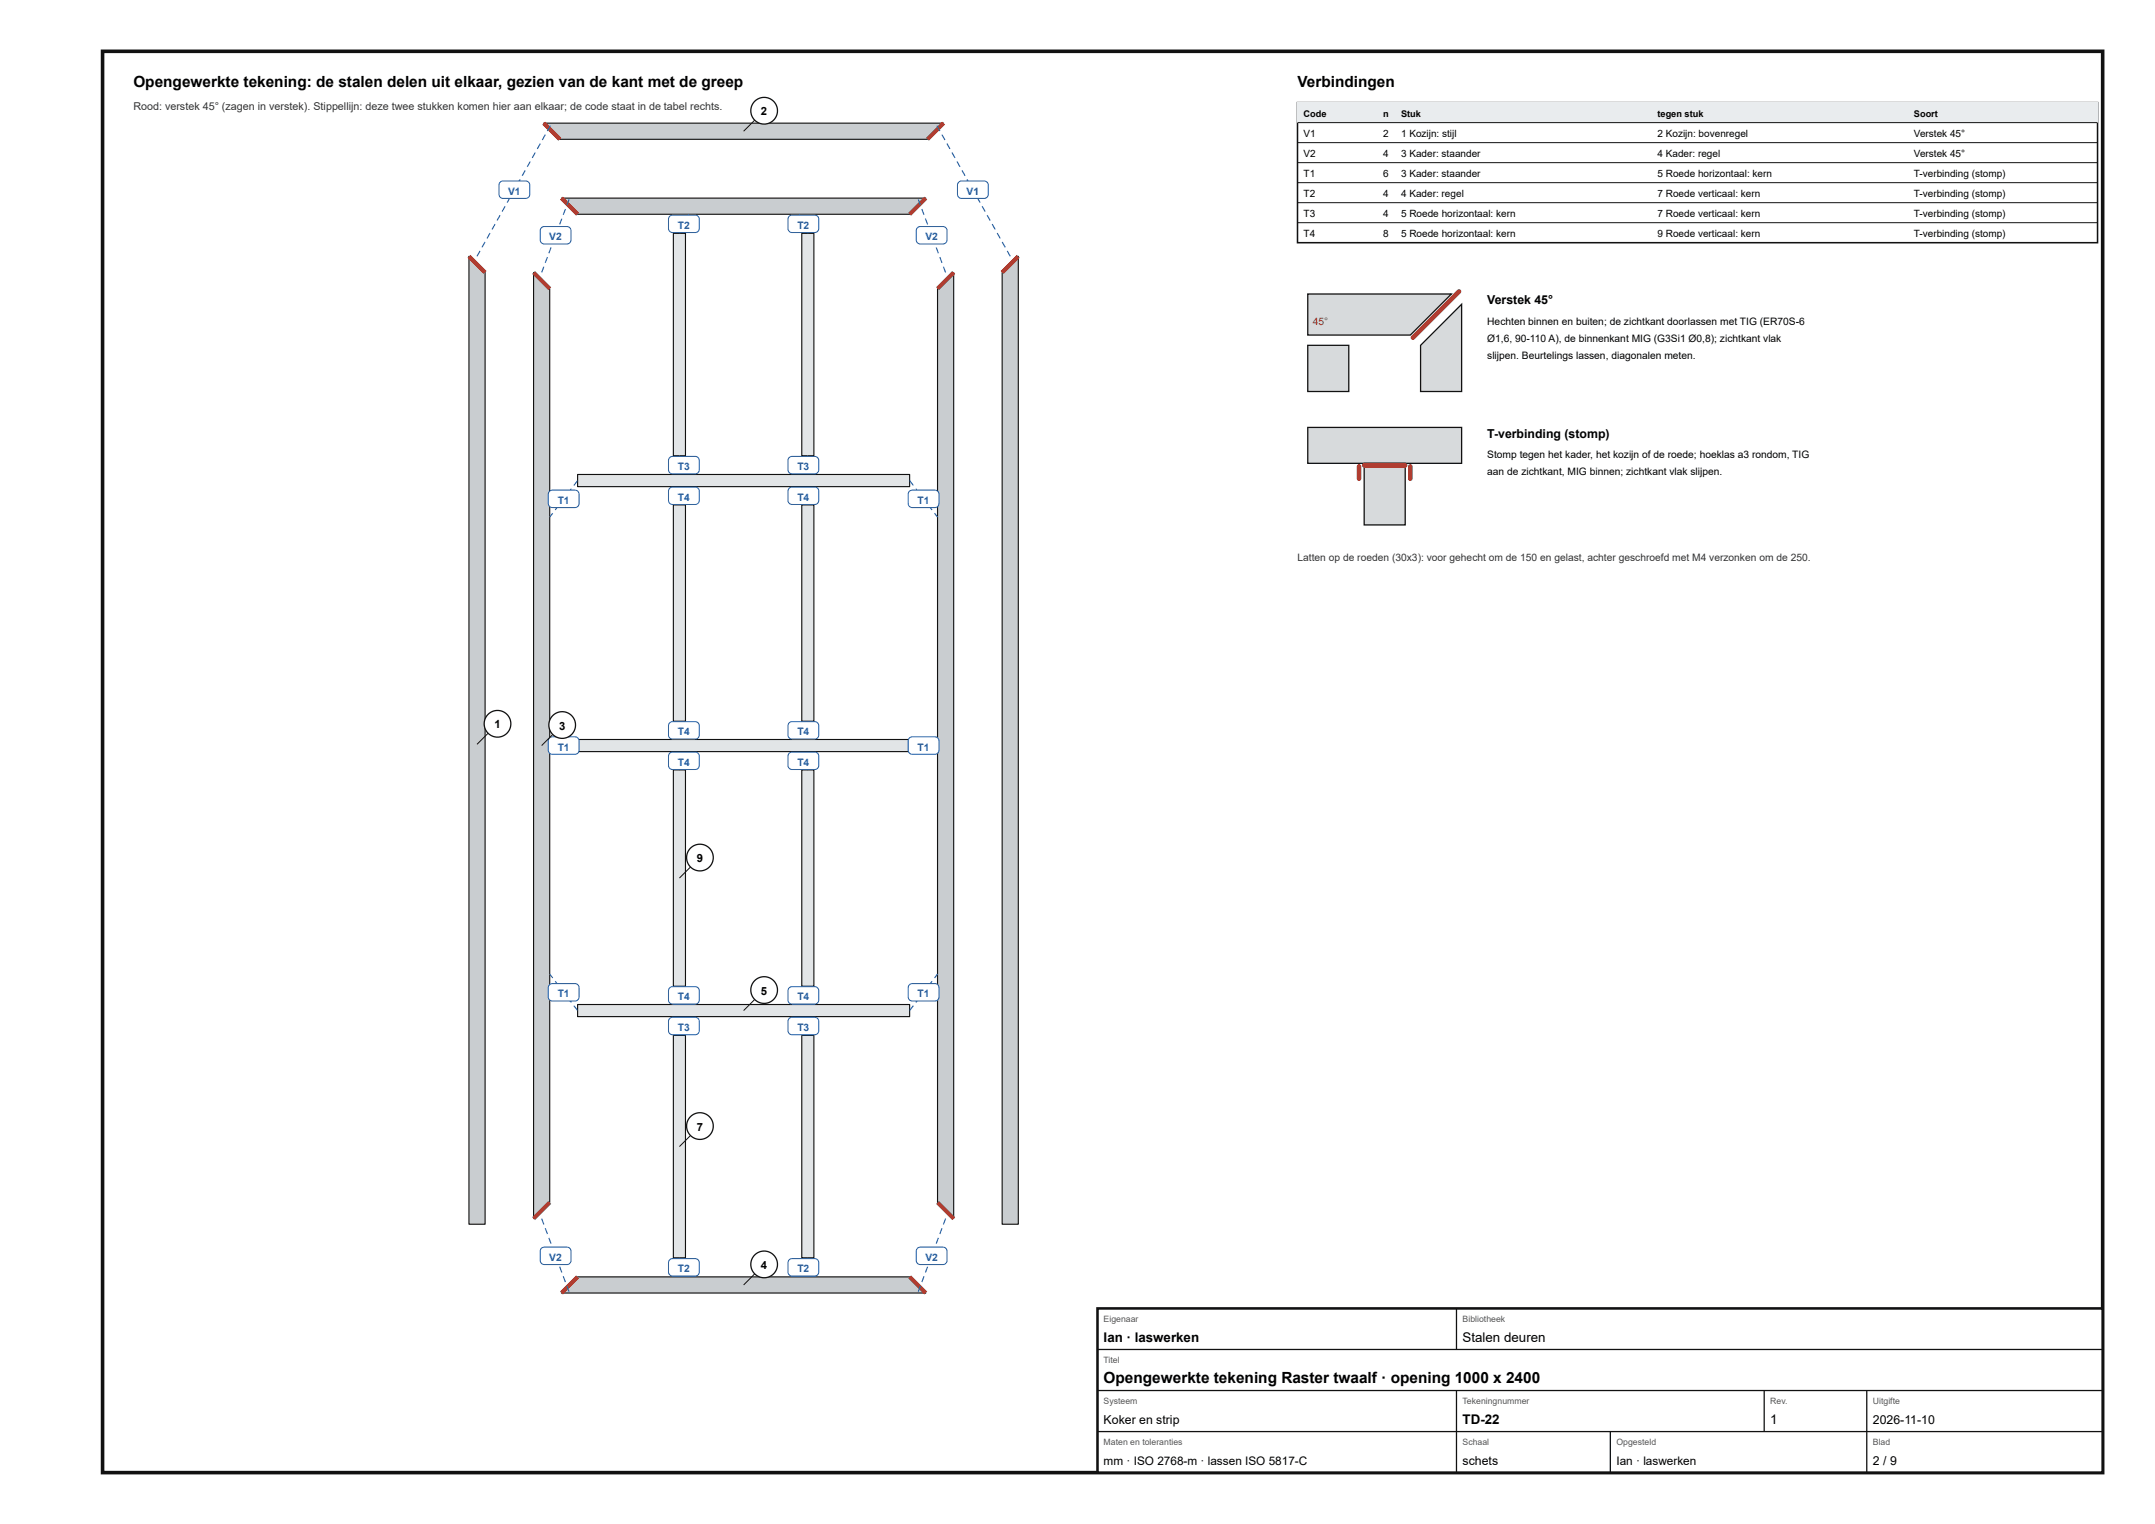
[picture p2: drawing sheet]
<svg xmlns="http://www.w3.org/2000/svg" width="420mm" height="297mm" viewBox="0 0 420 297" stroke-linecap="round" stroke-linejoin="round" font-family="sans-serif">
<path d="M20 10h390v277h-390z" fill="none" stroke="#111" stroke-width=".7" stroke-linecap="butt"/>
<path d="M91.4 50l3.2 3.1v185.5h-3.2z" fill="#c9cdd0"/>
<path d="M91.4 50l3.2 3.1v185.5h-3.2z" fill="none" stroke="#111" stroke-width=".22"/>
<path d="M91.4 50l3.2 3.1" fill="none" stroke="#c0392b" stroke-width=".8" stroke-linecap="butt"/>
<path d="M198.6 50v188.6h-3.2v-185.5z" fill="#c9cdd0"/>
<path d="M198.6 50v188.6h-3.2v-185.5z" fill="none" stroke="#111" stroke-width=".22"/>
<path d="M198.6 50l-3.2 3.1" fill="none" stroke="#c0392b" stroke-width=".8" stroke-linecap="butt"/>
<path d="M106 24h78l-3.2 3.2h-71.6z" fill="#c9cdd0"/>
<path d="M106 24h78l-3.2 3.2h-71.6z" fill="none" stroke="#111" stroke-width=".22"/>
<path d="M106 24l3.2 3.2M184 24l-3.2 3.2" fill="none" stroke="#c0392b" stroke-width=".8" stroke-linecap="butt"/>
<path d="M104 53.1l3.2 3.2v178l-3.2 3.2z" fill="#c9cdd0"/>
<path d="M104 53.1l3.2 3.2v178l-3.2 3.2z" fill="none" stroke="#111" stroke-width=".22"/>
<path d="M104 53.1l3.2 3.2M107.2 234.3l-3.2 3.2" fill="none" stroke="#c0392b" stroke-width=".8" stroke-linecap="butt"/>
<path d="M186 53.1v184.4l-3.2-3.2v-178z" fill="#c9cdd0"/>
<path d="M186 53.1v184.4l-3.2-3.2v-178z" fill="none" stroke="#111" stroke-width=".22"/>
<path d="M186 53.1l-3.2 3.2M182.8 234.3l3.2 3.2" fill="none" stroke="#c0392b" stroke-width=".8" stroke-linecap="butt"/>
<path d="M112.6 248.8h64.8l3.1 3.2h-71z" fill="#c9cdd0"/>
<path d="M112.6 248.8h64.8l3.1 3.2h-71z" fill="none" stroke="#111" stroke-width=".22"/>
<path d="M112.6 248.8l-3.1 3.2M177.4 248.8l3.1 3.2" fill="none" stroke="#c0392b" stroke-width=".8" stroke-linecap="butt"/>
<path d="M109.5 38.6h71l-3.1 3.2h-64.8z" fill="#c9cdd0"/>
<path d="M109.5 38.6h71l-3.1 3.2h-64.8z" fill="none" stroke="#111" stroke-width=".22"/>
<path d="M109.5 38.6l3.1 3.2M180.5 38.6l-3.1 3.2" fill="none" stroke="#c0392b" stroke-width=".8" stroke-linecap="butt"/>
<path d="M112.6 195.8h64.8v2.3h-64.8z" fill="#e2e5e7"/>
<path d="M112.6 195.8h64.8v2.3h-64.8z" fill="none" stroke="#111" stroke-width=".22"/>
<path d="M112.6 144.1h64.8v2.4h-64.8z" fill="#e2e5e7"/>
<path d="M112.6 144.1h64.8v2.4h-64.8z" fill="none" stroke="#111" stroke-width=".22"/>
<path d="M112.6 92.5h64.8v2.3h-64.8z" fill="#e2e5e7"/>
<path d="M112.6 92.5h64.8v2.3h-64.8z" fill="none" stroke="#111" stroke-width=".22"/>
<path d="M131.3 201.8h2.4v43.3h-2.4z" fill="#e2e5e7"/>
<path d="M131.3 201.8h2.4v43.3h-2.4z" fill="none" stroke="#111" stroke-width=".22"/>
<path d="M156.3 201.8h2.4v43.3h-2.4z" fill="#e2e5e7"/>
<path d="M156.3 201.8h2.4v43.3h-2.4z" fill="none" stroke="#111" stroke-width=".22"/>
<path d="M131.3 150h2.4v42.2h-2.4z" fill="#e2e5e7"/>
<path d="M131.3 150h2.4v42.2h-2.4z" fill="none" stroke="#111" stroke-width=".22"/>
<path d="M156.3 150h2.4v42.2h-2.4z" fill="#e2e5e7"/>
<path d="M156.3 150h2.4v42.2h-2.4z" fill="none" stroke="#111" stroke-width=".22"/>
<path d="M131.3 98.4h2.4v42.2h-2.4z" fill="#e2e5e7"/>
<path d="M131.3 98.4h2.4v42.2h-2.4z" fill="none" stroke="#111" stroke-width=".22"/>
<path d="M156.3 98.4h2.4v42.2h-2.4z" fill="#e2e5e7"/>
<path d="M156.3 98.4h2.4v42.2h-2.4z" fill="none" stroke="#111" stroke-width=".22"/>
<path d="M131.3 45.5h2.4v43.3h-2.4z" fill="#e2e5e7"/>
<path d="M131.3 45.5h2.4v43.3h-2.4z" fill="none" stroke="#111" stroke-width=".22"/>
<path d="M156.3 45.5h2.4v43.3h-2.4z" fill="#e2e5e7"/>
<path d="M156.3 45.5h2.4v43.3h-2.4z" fill="none" stroke="#111" stroke-width=".22"/>
<path d="M93.5 48.9l.2 .1-.6 1-.2-.1zM94.5 47.1l.2 .1-.6 1.1-.2-.1zM95.5 45.4l.2 .1-.6 1-.2-.1zM96.4 43.6l.2 .1-.6 1.1-.1-.1zM97.4 41.9l.2 .1-.6 1-.2-.1zM98.4 40.1l.2 .1-.6 1.1-.2-.1zM99.4 38.4l.2 .1-.6 1-.2-.1zM100.4 36.6l.2 .2-.6 1-.2-.1zM101.3 34.9l.2 .1-.6 1.1-.1-.2zM102.3 33.2l.2 .1-.6 1-.2-.1zM103.3 31.4l.2 .1-.6 1.1-.2-.1zM104.3 29.7l.2 .1-.6 1-.2-.1zM105.3 27.9l.1 .1-.5 1.1-.2-.1zM106.2 26.2l.2 .1-.6 1-.2-.1zM107.2 24.4l.2 .1-.6 1.1-.2-.1z" fill="#1f5fa8"/>
<path d="M97.5 35.5l.6-.2h4.4a.8 .8 0 0 1 .8 .8v1.8a.8 .8 0 0 1-.8 .8h-4.4a.8 .8 0 0 1-.8-.8v-2z" fill="#fff"/>
<path d="M97.5 35.5l.6-.2h4.4a.8 .8 0 0 1 .8 .8v1.8a.8 .8 0 0 1-.8 .8h-4.4a.8 .8 0 0 1-.8-.8v-2z" fill="none" stroke="#1f5fa8" stroke-width=".2"/>
<path d="M196.3 49l.2-.1 .6 1-.2 .1zM195.3 47.2l.2-.1 .6 1.1-.2 .1zM194.3 45.5l.2-.1 .6 1-.2 .1zM193.4 43.7l.2-.1 .5 1.1-.1 .1zM192.4 42l.2-.1 .6 1-.2 .1zM191.4 40.2l.2-.1 .6 1.1-.2 .1zM190.4 38.5l.2-.1 .6 1-.2 .1zM189.4 36.8l.2-.2 .6 1.1-.2 .1zM188.5 35l.2-.1 .5 1-.1 .2zM187.5 33.3l.2-.1 .6 1-.2 .1zM186.5 31.5l.2-.1 .6 1.1-.2 .1zM185.5 29.8l.2-.1 .6 1-.2 .1zM184.5 28l.2-.1 .6 1.1-.2 .1zM183.6 26.3l.2-.1 .5 1-.1 .1zM182.6 24.5l.2-.1 .6 1.1-.2 .1z" fill="#1f5fa8"/>
<path d="M186.9 35.5l.6-.2h4.4a.8 .8 0 0 1 .8 .8v1.8a.8 .8 0 0 1-.8 .8h-4.4a.8 .8 0 0 1-.8-.8v-2z" fill="#fff"/>
<path d="M186.9 35.5l.6-.2h4.4a.8 .8 0 0 1 .8 .8v1.8a.8 .8 0 0 1-.8 .8h-4.4a.8 .8 0 0 1-.8-.8v-2z" fill="none" stroke="#1f5fa8" stroke-width=".2"/>
<path d="M105.5 237.5h.2l.4 1.1-.2 .1zM106.2 239.4l.2-.1 .4 1.2h-.2zM106.9 241.3l.2-.1 .4 1.1-.2 .1zM107.6 243.2l.2-.1 .4 1.1-.2 .1zM108.3 245h.2l.4 1.1-.2 .1zM109 246.9l.2-.1 .5 1.1-.3 .1zM109.7 248.8l.2-.1 .5 1.1-.3 .1zM110.4 250.6h.2l.5 1.1-.3 .1z" fill="#1f5fa8"/>
<path d="M105.6 243.3l.5-.3h4.4a.8 .8 0 0 1 .8 .8v1.8a.8 .8 0 0 1-.8 .8h-4.4a.8 .8 0 0 1-.8-.8l.1-1.9z" fill="#fff"/>
<path d="M105.6 243.3l.5-.3h4.4a.8 .8 0 0 1 .8 .8v1.8a.8 .8 0 0 1-.8 .8h-4.4a.8 .8 0 0 1-.8-.8l.1-1.9z" fill="none" stroke="#1f5fa8" stroke-width=".2"/>
<path d="M105.9 51.9l.2 .1-.4 1.1h-.2zM106.6 50.1h.2l-.4 1.2-.2-.1zM107.3 48.2l.2 .1-.4 1.1-.2-.1zM108 46.3l.2 .1-.4 1.1-.2-.1zM108.7 44.4l.3 .1-.5 1.1h-.2zM109.4 42.6l.3 .1-.5 1.1-.2-.1zM110.1 40.7l.3 .1-.5 1.1-.2-.1zM110.9 38.8l.2 .1-.5 1.1h-.2z" fill="#1f5fa8"/>
<path d="M105.6 44.4l.5-.2h4.4a.8 .8 0 0 1 .8 .8v1.8a.8 .8 0 0 1-.8 .8h-4.4a.8 .8 0 0 1-.8-.8l.1-2z" fill="#fff"/>
<path d="M105.6 44.4l.5-.2h4.4a.8 .8 0 0 1 .8 .8v1.8a.8 .8 0 0 1-.8 .8h-4.4a.8 .8 0 0 1-.8-.8l.1-2z" fill="none" stroke="#1f5fa8" stroke-width=".2"/>
<path d="M184.3 237.5h.2l-.4 1.2-.2-.1zM183.6 239.3l.2 .1-.4 1.1h-.2zM182.9 241.2l.2 .1-.4 1.1-.2-.1zM182.2 243.1l.2 .1-.4 1.1-.2-.1zM181.5 245h.2l-.4 1.2-.3-.1zM180.8 246.8l.2 .1-.4 1.1-.3-.1zM180.1 248.7l.2 .1-.4 1.1-.3-.1zM179.4 250.6h.2l-.4 1.2-.3-.1z" fill="#1f5fa8"/>
<path d="M178.9 243.3l.6-.3h4.4a.8 .8 0 0 1 .8 .8v1.8a.8 .8 0 0 1-.8 .8h-4.4a.8 .8 0 0 1-.8-.8v-1.9z" fill="#fff"/>
<path d="M178.9 243.3l.6-.3h4.4a.8 .8 0 0 1 .8 .8v1.8a.8 .8 0 0 1-.8 .8h-4.4a.8 .8 0 0 1-.8-.8v-1.9z" fill="none" stroke="#1f5fa8" stroke-width=".2"/>
<path d="M183.9 52l.2-.1 .4 1.2h-.2zM183.2 50.1h.2l.4 1.1-.2 .1zM182.5 48.3l.2-.1 .4 1.1-.2 .1zM181.7 46.4l.3-.1 .4 1.1-.2 .1zM181 44.5l.3-.1 .4 1.2h-.2zM180.3 42.7l.3-.1 .4 1.1-.2 .1zM179.6 40.8l.2-.1 .5 1.1-.2 .1zM178.9 38.9l.2-.1 .5 1.2h-.2z" fill="#1f5fa8"/>
<path d="M178.9 44.4l.6-.2h4.4a.8 .8 0 0 1 .8 .8v1.8a.8 .8 0 0 1-.8 .8h-4.4a.8 .8 0 0 1-.8-.8v-2z" fill="#fff"/>
<path d="M178.9 44.4l.6-.2h4.4a.8 .8 0 0 1 .8 .8v1.8a.8 .8 0 0 1-.8 .8h-4.4a.8 .8 0 0 1-.8-.8v-2z" fill="none" stroke="#1f5fa8" stroke-width=".2"/>
<path d="M111.8 196.1l.2-.2 .7 1-.2 .1zM110.6 194.5l.2-.2 .7 1-.2 .1zM109.4 192.9l.2-.1 .7 .9-.2 .1zM108.2 191.3l.1-.1 .8 .9-.2 .1zM107.1 189.9l.2-.1 .6 .7-.2 .2z" fill="#1f5fa8"/>
<path d="M107.1 191.9l.6-.2h4.4a.8 .8 0 0 1 .8 .8v1.8a.8 .8 0 0 1-.8 .8h-4.4a.8 .8 0 0 1-.8-.8v-2z" fill="#fff"/>
<path d="M107.1 191.9l.6-.2h4.4a.8 .8 0 0 1 .8 .8v1.8a.8 .8 0 0 1-.8 .8h-4.4a.8 .8 0 0 1-.8-.8v-2z" fill="none" stroke="#1f5fa8" stroke-width=".2"/>
<path d="M178 195.9l.2 .2-.7 .9-.2-.1zM179.2 194.3l.2 .2-.7 .9-.2-.1zM180.4 192.8l.2 .1-.7 .9-.2-.1zM181.7 191.2l.1 .1-.7 .9-.2-.1zM182.7 189.8l.2 .1-.6 .8-.2-.2z" fill="#1f5fa8"/>
<path d="M177.3 191.9l.6-.2h4.4a.8 .8 0 0 1 .8 .8v1.8a.8 .8 0 0 1-.8 .8h-4.4a.8 .8 0 0 1-.8-.8v-2z" fill="#fff"/>
<path d="M177.3 191.9l.6-.2h4.4a.8 .8 0 0 1 .8 .8v1.8a.8 .8 0 0 1-.8 .8h-4.4a.8 .8 0 0 1-.8-.8v-2z" fill="none" stroke="#1f5fa8" stroke-width=".2"/>
<path d="M111.4 145.2h1.2v.2h-1.2zM109.4 145.2h1.2v.2h-1.2zM107.4 145.2h1.2v.2h-1.2z" fill="#1f5fa8"/>
<path d="M107.1 143.8l.6-.2h4.4a.8 .8 0 0 1 .8 .8v1.8a.8 .8 0 0 1-.8 .8h-4.4a.8 .8 0 0 1-.8-.8v-2z" fill="#fff"/>
<path d="M107.1 143.8l.6-.2h4.4a.8 .8 0 0 1 .8 .8v1.8a.8 .8 0 0 1-.8 .8h-4.4a.8 .8 0 0 1-.8-.8v-2z" fill="none" stroke="#1f5fa8" stroke-width=".2"/>
<path d="M177.4 145.2h1.2v.2h-1.2zM179.4 145.2h1.2v.2h-1.2zM181.4 145.2h1.2v.2h-1.2z" fill="#1f5fa8"/>
<path d="M177.3 143.8l.6-.2h4.4a.8 .8 0 0 1 .8 .8v1.8a.8 .8 0 0 1-.8 .8h-4.4a.8 .8 0 0 1-.8-.8v-2z" fill="#fff"/>
<path d="M177.3 143.8l.6-.2h4.4a.8 .8 0 0 1 .8 .8v1.8a.8 .8 0 0 1-.8 .8h-4.4a.8 .8 0 0 1-.8-.8v-2z" fill="none" stroke="#1f5fa8" stroke-width=".2"/>
<path d="M112.5 93.6l.2 .1-.7 1-.2-.2zM111.3 95.2l.2 .1-.7 1-.2-.2zM110.1 96.8l.2 .1-.7 1-.2-.2zM108.9 98.4l.2 .1-.8 .9-.1-.1zM107.7 99.9l.2 .2-.6 .7-.2-.1z" fill="#1f5fa8"/>
<path d="M107.1 95.8l.6-.3h4.4a.8 .8 0 0 1 .8 .8v1.8a.8 .8 0 0 1-.8 .8h-4.4a.8 .8 0 0 1-.8-.8v-1.9z" fill="#fff"/>
<path d="M107.1 95.8l.6-.3h4.4a.8 .8 0 0 1 .8 .8v1.8a.8 .8 0 0 1-.8 .8h-4.4a.8 .8 0 0 1-.8-.8v-1.9z" fill="none" stroke="#1f5fa8" stroke-width=".2"/>
<path d="M177.3 93.7l.2-.1 .7 .9-.2 .2zM178.5 95.3l.2-.1 .7 .9-.2 .2zM179.7 96.9l.2-.1 .7 .9-.2 .2zM180.9 98.5l.2-.1 .7 .9-.1 .1zM182.1 100.1l.2-.2 .6 .8-.2 .1z" fill="#1f5fa8"/>
<path d="M177.3 95.8l.6-.3h4.4a.8 .8 0 0 1 .8 .8v1.8a.8 .8 0 0 1-.8 .8h-4.4a.8 .8 0 0 1-.8-.8v-1.9z" fill="#fff"/>
<path d="M177.3 95.8l.6-.3h4.4a.8 .8 0 0 1 .8 .8v1.8a.8 .8 0 0 1-.8 .8h-4.4a.8 .8 0 0 1-.8-.8v-1.9z" fill="none" stroke="#1f5fa8" stroke-width=".2"/>
<path d="M132.4 245.2l.2-.1 .5 1.1-.2 .1zM133.2 247l.2-.1 .5 1.1-.2 .1zM134.1 248.8h.2z" fill="#1f5fa8"/>
<path d="M130.6 245.5l.5-.2h4.4a.8 .8 0 0 1 .8 .8v1.8a.8 .8 0 0 1-.8 .8h-4.4a.8 .8 0 0 1-.8-.8l.1-2z" fill="#fff"/>
<path d="M130.6 245.5l.5-.2h4.4a.8 .8 0 0 1 .8 .8v1.8a.8 .8 0 0 1-.8 .8h-4.4a.8 .8 0 0 1-.8-.8l.1-2z" fill="none" stroke="#1f5fa8" stroke-width=".2"/>
<path d="M132.9 200.7l.2 .1-.5 1-.2-.1zM133.7 198.8l.2 .1-.5 1.1-.2-.1zM134.1 198.1l.2 .1z" fill="#1f5fa8"/>
<path d="M130.6 198.5l.5-.2h4.4a.8 .8 0 0 1 .8 .8v1.8a.8 .8 0 0 1-.8 .8h-4.4a.8 .8 0 0 1-.8-.8l.1-2z" fill="#fff"/>
<path d="M130.6 198.5l.5-.2h4.4a.8 .8 0 0 1 .8 .8v1.8a.8 .8 0 0 1-.8 .8h-4.4a.8 .8 0 0 1-.8-.8l.1-2z" fill="none" stroke="#1f5fa8" stroke-width=".2"/>
<path d="M157.4 245.1l.2 .1-.5 1.1-.2-.1zM156.6 246.9l.2 .1-.5 1.1-.2-.1zM155.7 248.7l.2 .2z" fill="#1f5fa8"/>
<path d="M153.9 245.5l.5-.2h4.4a.8 .8 0 0 1 .8 .8v1.8a.8 .8 0 0 1-.8 .8h-4.4a.8 .8 0 0 1-.8-.8l.1-2z" fill="#fff"/>
<path d="M153.9 245.5l.5-.2h4.4a.8 .8 0 0 1 .8 .8v1.8a.8 .8 0 0 1-.8 .8h-4.4a.8 .8 0 0 1-.8-.8l.1-2z" fill="none" stroke="#1f5fa8" stroke-width=".2"/>
<path d="M156.9 200.8l.2-.1 .5 1-.2 .1zM156.1 198.9l.2-.1 .5 1.1-.2 .1zM155.7 198.2l.2-.1z" fill="#1f5fa8"/>
<path d="M153.9 198.5l.5-.2h4.4a.8 .8 0 0 1 .8 .8v1.8a.8 .8 0 0 1-.8 .8h-4.4a.8 .8 0 0 1-.8-.8l.1-2z" fill="#fff"/>
<path d="M153.9 198.5l.5-.2h4.4a.8 .8 0 0 1 .8 .8v1.8a.8 .8 0 0 1-.8 .8h-4.4a.8 .8 0 0 1-.8-.8l.1-2z" fill="none" stroke="#1f5fa8" stroke-width=".2"/>
<path d="M132.4 192.3l.2-.1 .5 1-.2 .1zM133.3 194.1l.2-.1 .5 1-.2 .1z" fill="#1f5fa8"/>
<path d="M130.6 192.5l.5-.2h4.4a.8 .8 0 0 1 .8 .8v1.8a.8 .8 0 0 1-.8 .8h-4.4a.8 .8 0 0 1-.8-.8l.1-2z" fill="#fff"/>
<path d="M130.6 192.5l.5-.2h4.4a.8 .8 0 0 1 .8 .8v1.8a.8 .8 0 0 1-.8 .8h-4.4a.8 .8 0 0 1-.8-.8l.1-2z" fill="none" stroke="#1f5fa8" stroke-width=".2"/>
<path d="M132.9 148.9l.2 .1-.5 1.1-.2-.1zM133.8 147.1l.2 .1-.5 1.1-.2-.1z" fill="#1f5fa8"/>
<path d="M130.6 146.8l.5-.2h4.4a.8 .8 0 0 1 .8 .8v1.8a.8 .8 0 0 1-.8 .8h-4.4a.8 .8 0 0 1-.8-.8l.1-2z" fill="#fff"/>
<path d="M130.6 146.8l.5-.2h4.4a.8 .8 0 0 1 .8 .8v1.8a.8 .8 0 0 1-.8 .8h-4.4a.8 .8 0 0 1-.8-.8l.1-2z" fill="none" stroke="#1f5fa8" stroke-width=".2"/>
<path d="M157.4 192.2l.2 .1-.5 1-.2-.1zM156.5 194l.2 .1-.5 1-.2-.1z" fill="#1f5fa8"/>
<path d="M153.9 192.5l.5-.2h4.4a.8 .8 0 0 1 .8 .8v1.8a.8 .8 0 0 1-.8 .8h-4.4a.8 .8 0 0 1-.8-.8l.1-2z" fill="#fff"/>
<path d="M153.9 192.5l.5-.2h4.4a.8 .8 0 0 1 .8 .8v1.8a.8 .8 0 0 1-.8 .8h-4.4a.8 .8 0 0 1-.8-.8l.1-2z" fill="none" stroke="#1f5fa8" stroke-width=".2"/>
<path d="M156.9 149l.2-.1 .5 1.1-.2 .1zM156 147.2l.2-.1 .5 1.1-.2 .1z" fill="#1f5fa8"/>
<path d="M153.9 146.8l.5-.2h4.4a.8 .8 0 0 1 .8 .8v1.8a.8 .8 0 0 1-.8 .8h-4.4a.8 .8 0 0 1-.8-.8l.1-2z" fill="#fff"/>
<path d="M153.9 146.8l.5-.2h4.4a.8 .8 0 0 1 .8 .8v1.8a.8 .8 0 0 1-.8 .8h-4.4a.8 .8 0 0 1-.8-.8l.1-2z" fill="none" stroke="#1f5fa8" stroke-width=".2"/>
<path d="M132.4 140.6l.2-.1 .5 1.1-.2 .1zM133.3 142.4l.2-.1 .5 1.1-.2 .1z" fill="#1f5fa8"/>
<path d="M130.6 140.9l.5-.3h4.4a.8 .8 0 0 1 .8 .8v1.8a.8 .8 0 0 1-.8 .8h-4.4a.8 .8 0 0 1-.8-.8l.1-1.9z" fill="#fff"/>
<path d="M130.6 140.9l.5-.3h4.4a.8 .8 0 0 1 .8 .8v1.8a.8 .8 0 0 1-.8 .8h-4.4a.8 .8 0 0 1-.8-.8l.1-1.9z" fill="none" stroke="#1f5fa8" stroke-width=".2"/>
<path d="M132.9 97.3l.2 .1-.5 1h-.2zM133.8 95.5l.2 .1-.5 1h-.2z" fill="#1f5fa8"/>
<path d="M130.6 95.2l.5-.3h4.4a.8 .8 0 0 1 .8 .8v1.8a.8 .8 0 0 1-.8 .8h-4.4a.8 .8 0 0 1-.8-.8l.1-1.9z" fill="#fff"/>
<path d="M130.6 95.2l.5-.3h4.4a.8 .8 0 0 1 .8 .8v1.8a.8 .8 0 0 1-.8 .8h-4.4a.8 .8 0 0 1-.8-.8l.1-1.9z" fill="none" stroke="#1f5fa8" stroke-width=".2"/>
<path d="M157.4 140.5l.2 .1-.5 1.1-.2-.1zM156.5 142.3l.2 .1-.5 1.1-.2-.1z" fill="#1f5fa8"/>
<path d="M153.9 140.9l.5-.3h4.4a.8 .8 0 0 1 .8 .8v1.8a.8 .8 0 0 1-.8 .8h-4.4a.8 .8 0 0 1-.8-.8l.1-1.9z" fill="#fff"/>
<path d="M153.9 140.9l.5-.3h4.4a.8 .8 0 0 1 .8 .8v1.8a.8 .8 0 0 1-.8 .8h-4.4a.8 .8 0 0 1-.8-.8l.1-1.9z" fill="none" stroke="#1f5fa8" stroke-width=".2"/>
<path d="M156.9 97.4l.2-.1 .5 1.1h-.2zM156 95.6l.2-.1 .5 1.1h-.2z" fill="#1f5fa8"/>
<path d="M153.9 95.2l.5-.3h4.4a.8 .8 0 0 1 .8 .8v1.8a.8 .8 0 0 1-.8 .8h-4.4a.8 .8 0 0 1-.8-.8l.1-1.9z" fill="#fff"/>
<path d="M153.9 95.2l.5-.3h4.4a.8 .8 0 0 1 .8 .8v1.8a.8 .8 0 0 1-.8 .8h-4.4a.8 .8 0 0 1-.8-.8l.1-1.9z" fill="none" stroke="#1f5fa8" stroke-width=".2"/>
<path d="M132.4 88.9l.2-.1 .5 1.1-.2 .1zM133.2 90.7l.2-.1 .5 1.1-.1 .1zM134.1 92.5l.2-.1z" fill="#1f5fa8"/>
<path d="M130.6 89.2l.5-.3h4.4a.8 .8 0 0 1 .8 .8v1.8a.8 .8 0 0 1-.8 .8h-4.4a.8 .8 0 0 1-.8-.8l.1-1.9z" fill="#fff"/>
<path d="M130.6 89.2l.5-.3h4.4a.8 .8 0 0 1 .8 .8v1.8a.8 .8 0 0 1-.8 .8h-4.4a.8 .8 0 0 1-.8-.8l.1-1.9z" fill="none" stroke="#1f5fa8" stroke-width=".2"/>
<path d="M132.9 44.3l.2 .1-.5 1.1-.2-.1zM133.7 42.5l.2 .1-.5 1.1-.2-.1zM134.1 41.7l.2 .2z" fill="#1f5fa8"/>
<path d="M130.6 42.2l.5-.3h4.4a.8 .8 0 0 1 .8 .8v1.8a.8 .8 0 0 1-.8 .8h-4.4a.8 .8 0 0 1-.8-.8l.1-1.9z" fill="#fff"/>
<path d="M130.6 42.2l.5-.3h4.4a.8 .8 0 0 1 .8 .8v1.8a.8 .8 0 0 1-.8 .8h-4.4a.8 .8 0 0 1-.8-.8l.1-1.9z" fill="none" stroke="#1f5fa8" stroke-width=".2"/>
<path d="M157.4 88.8l.2 .1-.5 1.1-.2-.1zM156.6 90.6l.2 .1-.6 1.1-.2-.1zM155.7 92.4l.2 .1z" fill="#1f5fa8"/>
<path d="M153.9 89.2l.5-.3h4.4a.8 .8 0 0 1 .8 .8v1.8a.8 .8 0 0 1-.8 .8h-4.4a.8 .8 0 0 1-.8-.8l.1-1.9z" fill="#fff"/>
<path d="M153.9 89.2l.5-.3h4.4a.8 .8 0 0 1 .8 .8v1.8a.8 .8 0 0 1-.8 .8h-4.4a.8 .8 0 0 1-.8-.8l.1-1.9z" fill="none" stroke="#1f5fa8" stroke-width=".2"/>
<path d="M156.9 44.4l.2-.1 .5 1.1-.2 .1zM156.1 42.6l.2-.1 .5 1.1-.2 .1zM155.7 41.8h.2z" fill="#1f5fa8"/>
<path d="M153.9 42.2l.5-.3h4.4a.8 .8 0 0 1 .8 .8v1.8a.8 .8 0 0 1-.8 .8h-4.4a.8 .8 0 0 1-.8-.8l.1-1.9z" fill="#fff"/>
<path d="M153.9 42.2l.5-.3h4.4a.8 .8 0 0 1 .8 .8v1.8a.8 .8 0 0 1-.8 .8h-4.4a.8 .8 0 0 1-.8-.8l.1-1.9z" fill="none" stroke="#1f5fa8" stroke-width=".2"/>
<path d="M95.2 142.9l-2.2 2.2" fill="none" stroke="#111" stroke-width=".19"/>
<circle cx="97" cy="141.1" r="2.6" fill="#fff"/>
<circle cx="97" cy="141.1" r="2.6" fill="none" stroke="#111" stroke-width=".25"/>
<path d="M147.2 23.4l-2.2 2.2" fill="none" stroke="#111" stroke-width=".19"/>
<circle cx="149" cy="21.6" r="2.6" fill="#fff"/>
<circle cx="149" cy="21.6" r="2.6" fill="none" stroke="#111" stroke-width=".25"/>
<path d="M107.8 143.1l-2.2 2.2" fill="none" stroke="#111" stroke-width=".19"/>
<circle cx="109.6" cy="141.3" r="2.6" fill="#fff"/>
<circle cx="109.6" cy="141.3" r="2.6" fill="none" stroke="#111" stroke-width=".25"/>
<path d="M147.2 248.2l-2.2 2.2" fill="none" stroke="#111" stroke-width=".19"/>
<circle cx="149" cy="246.4" r="2.6" fill="#fff"/>
<circle cx="149" cy="246.4" r="2.6" fill="none" stroke="#111" stroke-width=".25"/>
<path d="M147.2 194.7l-2.2 2.2" fill="none" stroke="#111" stroke-width=".19"/>
<circle cx="149" cy="192.9" r="2.6" fill="#fff"/>
<circle cx="149" cy="192.9" r="2.6" fill="none" stroke="#111" stroke-width=".25"/>
<path d="M134.7 221.3l-2.2 2.2" fill="none" stroke="#111" stroke-width=".19"/>
<circle cx="136.5" cy="219.5" r="2.6" fill="#fff"/>
<circle cx="136.5" cy="219.5" r="2.6" fill="none" stroke="#111" stroke-width=".25"/>
<path d="M134.7 168.9l-2.2 2.2" fill="none" stroke="#111" stroke-width=".19"/>
<circle cx="136.5" cy="167.1" r="2.6" fill="#fff"/>
<circle cx="136.5" cy="167.1" r="2.6" fill="none" stroke="#111" stroke-width=".25"/>
<path d="M253 20h156v27.3h-156z" fill="none" stroke="#111" stroke-width=".3"/>
<path d="M253 20h156v3.9h-156z" fill="#e9ecee"/>
<path d="M253 23.9h156M253 27.8h156M253 31.7h156M253 35.6h156M253 39.5h156M253 43.4h156" fill="none" stroke="#111" stroke-width=".19"/>
<path d="M255 57.3h28l-8 8h-20z" fill="#d7dadc"/>
<path d="M255 57.3h28l-8 8h-20z" fill="none" stroke="#111" stroke-width=".25"/>
<path d="M255 67.3h8v9h-8z" fill="#d7dadc"/>
<path d="M255 67.3h8v9h-8z" fill="none" stroke="#111" stroke-width=".25"/>
<path d="M285 59.3v17h-8v-9z" fill="#d7dadc"/>
<path d="M285 59.3v17h-8v-9z" fill="none" stroke="#111" stroke-width=".25"/>
<path d="M284.5 56.8l-9 9" fill="none" stroke="#c0392b" stroke-width=".9"/>
<path d="M255 83.3h30v7h-30z" fill="#d7dadc"/>
<path d="M255 83.3h30v7h-30z" fill="none" stroke="#111" stroke-width=".25"/>
<path d="M266 90.3h8v12h-8z" fill="#d7dadc"/>
<path d="M266 90.3h8v12h-8z" fill="none" stroke="#111" stroke-width=".25"/>
<path d="M265 90.9v2.4M266 90.7h8M275 90.9v2.4" fill="none" stroke="#c0392b" stroke-width=".9"/>
<path d="M214 255h196v32h-196z" fill="#fff"/>
<path d="M214 255h196v32h-196z" fill="none" stroke="#111" stroke-width=".5"/>
<path d="M284 255v8M214 263h196M214 271h196M214 279h196M284 271v16M314 279v8M344 271v8M364 271v16" fill="none" stroke="#111" stroke-width=".25"/>
<g font-size="3">
<text x="26" y="17">Opengewerkte tekening: de stalen delen uit elkaar, gezien van de kant met de greep</text>
<text x="253" y="17">Verbindingen</text>
<text x="215.2" y="269.6">Opengewerkte tekening Raster twaalf · opening 1000 x 2400</text>
</g>
<g font-size="2.6">
<text x="215.2" y="261.6">Ian · laswerken</text>
<text x="285.2" y="261.6">Stalen deuren</text>
<text x="285.2" y="277.6">TD-22</text>
<text x="345.2" y="277.6">1</text>
</g>
<g font-size="2.4">
<text x="290" y="59.3">Verstek 45°</text>
<text x="290" y="85.3">T-verbinding (stomp)</text>
<text x="215.2" y="277.6">Koker en strip</text>
<text x="365.2" y="277.6">2026-11-10</text>
<text x="285.2" y="285.6">schets</text>
<text x="365.2" y="285.6">2 / 9</text>
</g>
<g font-size="2.3">
<text x="215.2" y="285.6">mm · ISO 2768-m · lassen ISO 5817-C</text>
<text x="315.2" y="285.6">Ian · laswerken</text>
</g>
<g font-size="2.2">
<text x="148.4" y="22.5">2</text>
<text x="96.4" y="142">1</text>
<text x="109" y="142.2">3</text>
<text x="135.9" y="168">9</text>
<text x="148.4" y="193.8">5</text>
<text x="135.9" y="220.4">7</text>
<text x="148.4" y="247.3">4</text>
</g>
<text font-size="2.1" fill="#333" x="26" y="21.5">Rood: verstek 45° (zagen in verstek). Stippellijn: deze twee stukken komen hier aan elkaar; de code staat in de tabel rechts.</text>
<g font-size="2" fill="#1f5fa8">
<text x="99.1" y="38">V1</text>
<text x="188.5" y="38">V1</text>
<text x="107.1" y="46.9">V2</text>
<text x="132.2" y="44.6">T2</text>
<text x="155.5" y="44.6">T2</text>
<text x="180.4" y="46.9">V2</text>
<text x="132.2" y="91.6">T3</text>
<text x="155.5" y="91.6">T3</text>
<text x="108.7" y="98.2">T1</text>
<text x="132.2" y="97.6">T4</text>
<text x="155.5" y="97.6">T4</text>
<text x="178.9" y="98.2">T1</text>
<text x="132.2" y="143.3">T4</text>
<text x="155.5" y="143.3">T4</text>
<text x="108.7" y="146.3">T1</text>
<text x="132.2" y="149.3">T4</text>
<text x="155.5" y="149.3">T4</text>
<text x="178.9" y="146.3">T1</text>
<text x="108.7" y="194.4">T1</text>
<text x="132.2" y="195">T4</text>
<text x="155.5" y="195">T4</text>
<text x="178.9" y="194.4">T1</text>
<text x="132.2" y="201">T3</text>
<text x="155.5" y="201">T3</text>
<text x="107.1" y="245.7">V2</text>
<text x="180.4" y="245.7">V2</text>
<text x="132.2" y="248">T2</text>
<text x="155.5" y="248">T2</text>
</g>
<text font-size="2" fill="#c0392b" x="256" y="63.3">45°</text>
<g font-size="2">
<text x="290" y="63.3">Hechten binnen en buiten; de zichtkant doorlassen met TIG (ER70S-6</text>
<text x="290" y="66.6">Ø1,6, 90-110 A), de binnenkant MIG (G3Si1 Ø0,8); zichtkant vlak</text>
<text x="290" y="69.9">slijpen. Beurtelings lassen, diagonalen meten.</text>
<text x="290" y="89.3">Stomp tegen het kader, het kozijn of de roede; hoeklas a3 rondom, TIG</text>
<text x="290" y="92.6">aan de zichtkant, MIG binnen; zichtkant vlak slijpen.</text>
</g>
<text font-size="2" fill="#333" x="253" y="109.3">Latten op de roeden (30x3): voor gehecht om de 150 en gelast, achter geschroefd met M4 verzonken om de 250.</text>
<g font-size="1.9">
<text x="254.2" y="26.6">V1</text>
<text x="269.7" y="26.6">2</text>
<text x="273.2" y="26.6">1 Kozijn: stijl</text>
<text x="323.2" y="26.6">2 Kozijn: bovenregel</text>
<text x="373.2" y="26.6">Verstek 45°</text>
<text x="254.2" y="30.5">V2</text>
<text x="254.2" y="34.4">T1</text>
<text x="269.7" y="30.5">4</text>
<text x="269.7" y="34.4">6</text>
<text x="273.2" y="30.5">3 Kader: staander</text>
<text x="273.2" y="34.4">3 Kader: staander</text>
<text x="323.2" y="30.5">4 Kader: regel</text>
<text x="323.2" y="34.4">5 Roede horizontaal: kern</text>
<text x="373.2" y="30.5">Verstek 45°</text>
<text x="373.2" y="34.4">T-verbinding (stomp)</text>
<text x="254.2" y="38.3">T2</text>
<text x="269.7" y="38.3">4</text>
<text x="273.2" y="38.3">4 Kader: regel</text>
<text x="323.2" y="38.3">7 Roede verticaal: kern</text>
<text x="373.2" y="38.3">T-verbinding (stomp)</text>
<text x="254.2" y="42.2">T3</text>
<text x="254.2" y="46.1">T4</text>
<text x="269.7" y="42.2">4</text>
<text x="269.7" y="46.1">8</text>
<text x="273.2" y="42.2">5 Roede horizontaal: kern</text>
<text x="273.2" y="46.1">5 Roede horizontaal: kern</text>
<text x="323.2" y="42.2">7 Roede verticaal: kern</text>
<text x="323.2" y="46.1">9 Roede verticaal: kern</text>
<text x="373.2" y="42.2">T-verbinding (stomp)</text>
<text x="373.2" y="46.1">T-verbinding (stomp)</text>
</g>
<g font-size="1.8">
<text x="254.2" y="22.7">Code</text>
<text x="269.7" y="22.7">n</text>
<text x="273.2" y="22.7">Stuk</text>
<text x="323.2" y="22.7">tegen stuk</text>
<text x="373.2" y="22.7">Soort</text>
</g>
<g font-size="1.7" fill="#555">
<text x="215.2" y="257.6">Eigenaar</text>
<text x="285.2" y="257.6">Bibliotheek</text>
<text x="215.2" y="265.6">Titel</text>
<text x="215.2" y="273.6">Systeem</text>
<text x="285.2" y="273.6">Tekeningnummer</text>
<text x="345.2" y="273.6">Rev.</text>
<text x="365.2" y="273.6">Uitgifte</text>
<text x="215.2" y="281.6">Maten en toleranties</text>
<text x="285.2" y="281.6">Schaal</text>
<text x="315.2" y="281.6">Opgesteld</text>
<text x="365.2" y="281.6">Blad</text>
</g>
</svg>
